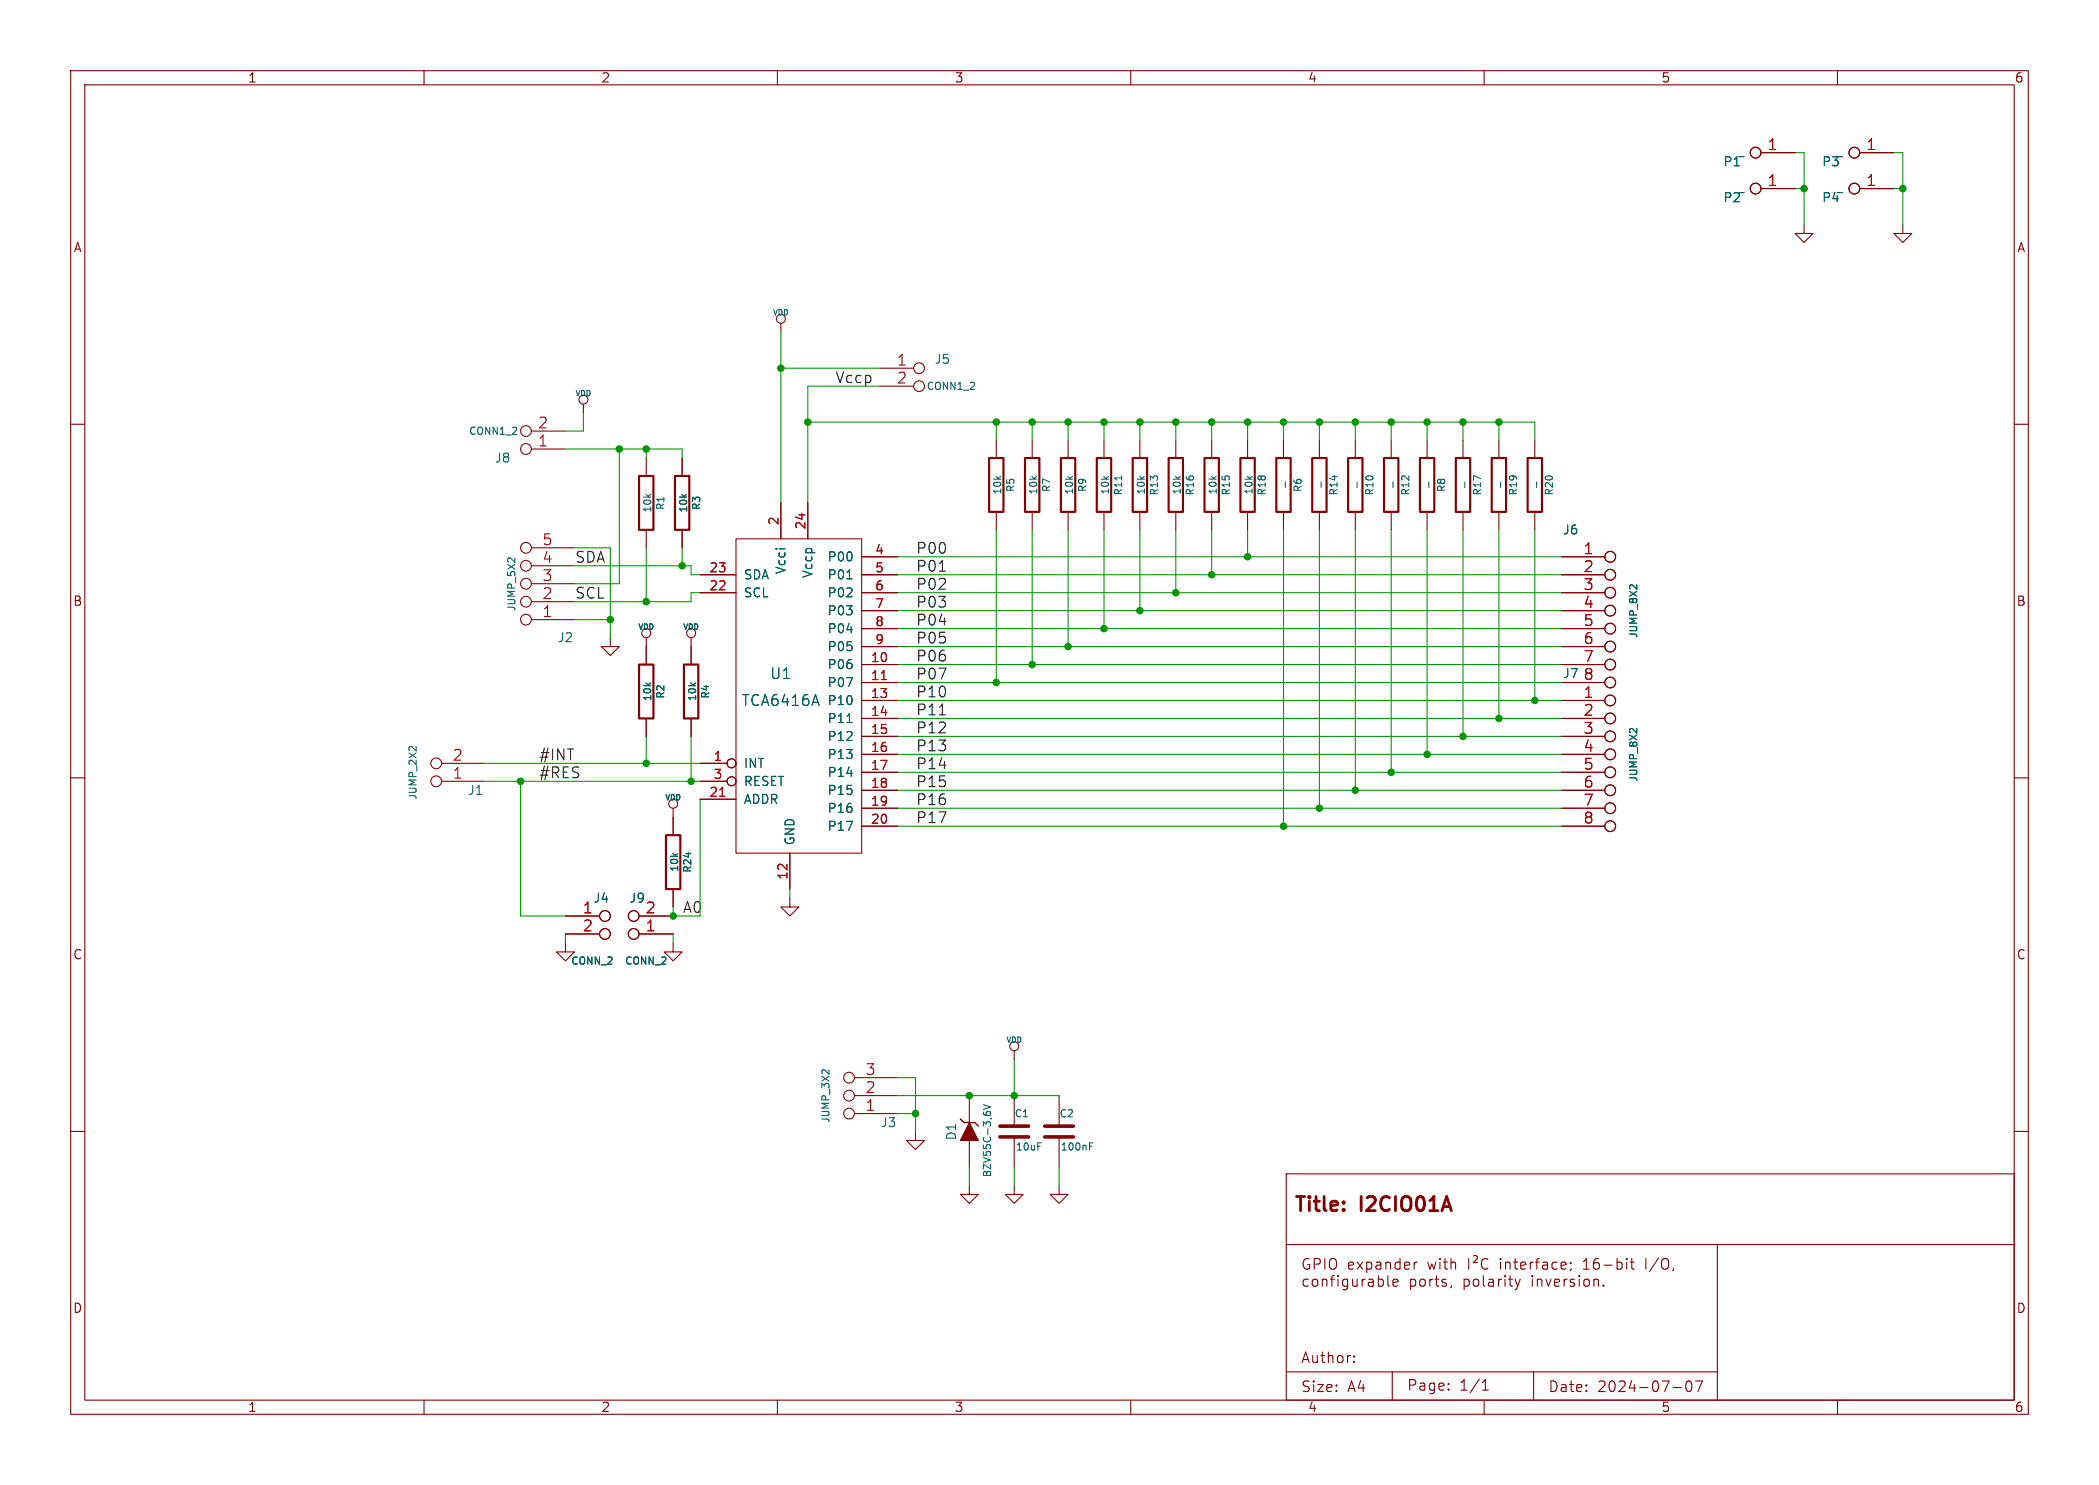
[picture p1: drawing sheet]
<svg xmlns="http://www.w3.org/2000/svg" width="297mm" height="210mm" viewBox="0 0 297 210" stroke-linecap="round" stroke-linejoin="round" font-family="sans-serif">
<g fill="none" stroke="#840000" stroke-width=".15">
<path d="M10 10h277v190h-277zM12 12h273v186h-273zM60 10v2M110 10v2M160 10v2M210 10v2M260 10v2M249.2 26.7h4.8M249.2 21.6h4.8M255.3 31.8v1.2h1.2l-1.2 1.3-1.3-1.3h1.3M263.1 26.7h4.9M263.1 21.6h4.9"/>
<path d="M269.2 31.8v1.2h1.3l-1.3 1.3-1.2-1.3h1.2M10 60h2M82.5 57.2v1.2M110.5 45.7v1.3M124.5 52.1h4.8M124.5 54.6h4.8M285 60h2M75.2 77.5h6.1M75.2 63.5h4.8M75.2 61h4.8M91.4 64.8v2.5M91.4 74.9v2.6"/>
<path d="M96.5 64.8v2.5M96.5 74.9v2.6M104.1 76.2h17.8v44.5h-17.8zM110.5 71.1v5.1M114.3 71.1v5.1M121.9 78.7h5.1M141 62.2v2.6M141 72.4v2.5M146 62.2v2.6M146 72.4v2.5M151.1 62.2v2.6M151.1 72.4v2.5"/>
<path d="M156.2 62.2v2.6M156.2 72.4v2.5M161.3 62.2v2.6M161.3 72.4v2.5M166.4 62.2v2.6M166.4 72.4v2.5M171.4 62.2v2.6M171.4 72.4v2.5M176.5 62.2v2.6M176.5 72.4v2.5M181.6 62.2v2.6M181.6 72.4v2.5"/>
<path d="M186.7 62.2v2.6M186.7 72.4v2.5M191.8 62.2v2.6M191.8 72.4v2.5M196.8 62.2v2.6M196.8 72.4v2.5M201.9 62.2v2.6M201.9 72.4v2.5M207 62.2v2.6M207 72.4v2.5M212.1 62.2v2.6M212.1 72.4v2.5"/>
<path d="M217.2 62.2v2.6M217.2 72.4v2.5M221 78.7h6.1M75.2 87.6h6.1M75.2 85.1h6.1M75.2 82.6h6.1M75.2 80h6.1M86.4 90.2v1.2h1.2l-1.2 1.3-1.3-1.3h1.3M91.4 90.2v3.8M97.8 90.2v3.8M99.1 83.8h5M99.1 81.3h5"/>
<path d="M121.9 94h5.1M121.9 96.5h5.1M121.9 99.1h5.1M121.9 83.8h5.1M121.9 81.3h5.1M121.9 86.4h5.1M121.9 88.9h5.1M121.9 91.4h5.1M221 94h6.1M221 96.5h6.1M221 99.1h6.1M221 83.8h6.1"/>
<path d="M221 81.3h6.1M221 86.4h6.1M221 88.9h6.1M221 91.4h6.1M10 110h2M62.5 110.5h6.1M62.5 108h6.1M91.4 101.6v2.5M95.2 114.3v3.8M97.8 101.6v2.5M99.1 110.5h3.8M99.1 108h3.8"/>
<path d="M99.1 113h5M121.9 101.6h5.1M121.9 104.1h5.1M121.9 106.7h5.1M121.9 109.2h5.1M121.9 111.8h5.1M121.9 114.3h5.1M121.9 116.8h5.1M221 101.6h6.1M221 104.1h6.1M221 106.7h6.1M221 109.2h6.1"/>
<path d="M221 111.8h6.1M221 114.3h6.1M221 116.8h6.1M285 110h2M80 133.4v1.2h1.3l-1.3 1.3-1.3-1.3h1.3M80 129.5h4.8M80 132.1h4.8M90.4 129.5h4.8M90.4 132.1h4.8M95.2 133.4v1.2h1.3l-1.3 1.3-1.2-1.3h1.2M95.2 125.7v2.6M111.8 127v1.3h1.2l-1.2 1.2-1.3-1.2h1.3"/>
<path d="M111.8 120.7v5M10 160h2M120.9 157.5h6.1M120.9 154.9h6.1M120.9 152.4h6.1M137.2 154.9v3.9M143.5 148.6v1.3M143.5 154.9v4.4M149.9 154.9v4.4M285 160h2M129.5 160v1.3h1.3l-1.3 1.3-1.2-1.3h1.2M137.2 167.6v1.3h1.2l-1.2 1.3-1.3-1.3h1.3"/>
<path d="M137.2 161.3v3.8M143.5 167.6v1.3h1.3l-1.3 1.3-1.3-1.3h1.3M143.5 160.8v4.3M149.9 167.6v1.3h1.2l-1.2 1.3-1.3-1.3h1.3M149.9 160.8v4.3M182 166h103v32h-103zM182 176h103M185.2 178.1a.62 .62 0 0 0-.7 0 .62 .62 0 0 0-.1 .7M186.5 178.8a.41 .41 0 0 0 .3-.4 .41 .41 0 0 0-.3-.4h-.5v1.5M187.5 178v1.5M188.1 179v-.5a.5 .5 0 0 1 .5-.5 .5 .5 0 0 1 .5 .5v.5M191.5 178.8v-.2l-.2-.1-.4 .1-.1 .7"/>
<path d="M192 178.5l.8 1M192.8 178.5l-.8 1M193.4 178.6l.4-.1 .3 .3M193.4 178.5v1.5M194.7 178.6l.2-.1 .4 .1 .1 .9M196.1 178.6a.37 .37 0 0 1 .6 .1v.8M196.1 178.5v1M198.1 178.6l-.4-.1-.3 .3M198.1 178v1.5M199.5 178.8l-.1-.2-.2-.1-.4 .1-.1 .7M200.1 178.5v1M200.5 178.5l-.3 .1-.1 .2"/>
<path d="M202 178.5l.3 1M203.2 178.5l-.3 1M203.7 178v.1M203.7 178.5v1M203.7 178l.1 .1h-.1M204.2 178.5h.6M204.5 178v1.3M205.3 178.6a.37 .37 0 0 1 .7 .1v.8M205.3 178v1.5M207.8 178v1.5M208.5 177.6h.3a.3 .3 0 0 1 .2 .5l-.5 .5h.5M210.5 178.1a.6 .6 0 0 0-.7 0 .6 .6 0 0 0-.2 .7 .56 .56 0 0 0 .3 .6 .56 .56 0 0 0 .6-.1"/>
<path d="M212.3 178v.1M212.3 178.5v1M212.3 178l-.1 .1h.1M212.3 178l.1 .1h-.1M213 178.6a.37 .37 0 0 1 .7 .1v.8M213 178.5v1M214.2 178.5h.5M214.4 178v1.3M215.9 178.8l-.1-.2-.1-.1-.5 .1v.7M216.5 178.5v1M217 178.5l-.3 .1-.2 .2M217.2 178.5h.6"/>
<path d="M217.8 178l-.3 .1v.1v1.3M218.3 178.6l.2-.1 .4 .1 .1 .9M220.3 178.6l-.4-.1-.3 .3M221.6 178.8l-.1-.2-.1-.1-.4 .1-.1 .7M222.2 178.6h.1l-.1 .1M222.2 178.6v.1M222.3 179.4l-.1 .3M224 178.4l.5-.4v1.5M225.5 178.8l.2-.2h.5l.1 .2M226.2 178a.59 .59 0 0 0-.7 .6v.6M228.8 178.6l.4-.1 .3 .3M228.8 178v1.5"/>
<path d="M230.2 178v.1M230.2 178.5v1M230.2 178l-.1 .1h.1M230.7 178.5h.5M230.9 178v1.3l.1 .1 .2 .1M232.9 178v1.5M234.7 177.9l-1.3 1.9M235.3 178.1a.5 .5 0 0 1 .5-.1 .5 .5 0 0 1 .3 .5v.5a.5 .5 0 0 1-.5 .5 .5 .5 0 0 1-.5-.5v-.5zM236.8 179.4l-.1 .3M243 176v22M60 198v2M110 198v2"/>
<path d="M160 198v2M182 194h61M190.7 182.1a.41 .41 0 0 1-.7 .2M191.6 192.6h.1l-.1 .1M191.6 192.6h-.1l.1 .1M191.6 191.8v.1M191.6 192.6v.1M191.6 191.8h.1l-.1 .1M191.6 191.8h-.1l.1 .1M197 194v4M199.6 180.9v1.5M199.7 180.9l.5 .1 .1 .2-.1 .6-.2 .1h-.3"/>
<path d="M201.4 180.9a.41 .41 0 0 0-.5 .3v.4a.41 .41 0 0 0 .4 .3 .41 .41 0 0 0 .4-.3M202.3 180.9v1M203.2 181.7l.1 .1 .3 .1M204.7 181.7l-.2 .2-.5-.1M205 196.5v.1M205 195.7v.1M205.4 181.8l-.2 .3M207.2 181l.4-.1 .3 .3v.4l-.2 .2-.1 .1-.4-.1M207.2 180.9v1.5M208.6 181a.41 .41 0 0 1 .6 .2v.4a.41 .41 0 0 1-.3 .3 .41 .41 0 0 1-.4-.3v-.4zM209.7 196.6h.9M209.7 195.5l.5-.4v1.5"/>
<path d="M209.9 180.4v1.3l.2 .2M210 198v2M210.7 181l.1-.1 .4 .1 .1 .9M211.3 181.3h-.5a.29 .29 0 0 0-.2 .3 .29 .29 0 0 0 .2 .3l.5-.1M214.7 181.9l-.1 .4-.2 .1M217 194v4M221.6 180.9h.1M222.7 181l-.3-.1-.2 .2v.2l.5 .2 .1 .1-.1 .2-.1 .1-.4-.1M223.5 180.4v.1M223.5 180.9v1M223.5 180.4l-.1 .1h.1M224.1 181.6a.41 .41 0 0 0 .4 .3 .41 .41 0 0 0 .4-.3"/>
<path d="M225.5 180.9v1M226.2 181.1v.8M226.9 181.8h.1l-.1 .1M226.9 181.8h-.1l.1 .1M226.9 181.8v.1M236.7 196.2h1.2M238.7 195.4a.36 .36 0 0 1 .6 .2 .77 .77 0 0 1-.4 1.2 1 1 0 0 1-.2-1.4zM239.9 195.3h1l-.7 1.5M260 198v2M261 198h.1"/>
<circle cx="248.4" cy="21.6" r=".76"/>
<circle cx="248.4" cy="26.7" r=".76"/>
<circle cx="262.4" cy="26.7" r=".76"/>
<circle cx="262.4" cy="21.6" r=".76"/>
<circle cx="82.5" cy="56.5" r=".63"/>
<circle cx="110.5" cy="45.1" r=".63"/>
<circle cx="130" cy="54.6" r=".76"/>
<circle cx="130" cy="52.1" r=".76"/>
<circle cx="74.4" cy="63.5" r=".76"/>
<circle cx="74.4" cy="61" r=".76"/>
<circle cx="74.4" cy="77.5" r=".76"/>
<circle cx="227.8" cy="78.7" r=".76"/>
<circle cx="74.4" cy="85.1" r=".76"/>
<circle cx="74.4" cy="82.5" r=".76"/>
<circle cx="74.4" cy="80" r=".76"/>
<circle cx="74.4" cy="87.6" r=".76"/>
<circle cx="91.4" cy="89.5" r=".63"/>
<circle cx="97.8" cy="89.5" r=".63"/>
<circle cx="227.8" cy="96.5" r=".76"/>
<circle cx="227.8" cy="81.3" r=".76"/>
<circle cx="227.8" cy="86.4" r=".76"/>
<circle cx="227.8" cy="83.8" r=".76"/>
<circle cx="227.8" cy="88.9" r=".76"/>
<circle cx="227.8" cy="91.4" r=".76"/>
<circle cx="227.8" cy="94" r=".76"/>
<circle cx="227.8" cy="99.1" r=".76"/>
<circle cx="61.7" cy="107.9" r=".76"/>
<circle cx="61.7" cy="110.5" r=".76"/>
<circle cx="95.2" cy="113.7" r=".63"/>
<circle cx="103.5" cy="107.9" r=".63"/>
<circle cx="103.5" cy="110.5" r=".63"/>
<circle cx="227.8" cy="101.6" r=".76"/>
<circle cx="227.8" cy="104.1" r=".76"/>
<circle cx="227.8" cy="111.8" r=".76"/>
<circle cx="227.8" cy="106.7" r=".76"/>
<circle cx="227.8" cy="109.2" r=".76"/>
<circle cx="227.8" cy="114.3" r=".76"/>
<circle cx="227.8" cy="116.8" r=".76"/>
<circle cx="85.6" cy="132.1" r=".76"/>
<circle cx="85.6" cy="129.5" r=".76"/>
<circle cx="89.7" cy="132.1" r=".76"/>
<circle cx="89.7" cy="129.5" r=".76"/>
<circle cx="120.1" cy="152.4" r=".76"/>
<circle cx="120.1" cy="157.5" r=".76"/>
<circle cx="120.1" cy="154.9" r=".76"/>
<circle cx="143.5" cy="148" r=".63"/>
</g>
<g fill="none" stroke="#006464" stroke-width=".15">
<path d="M71.9 78.9h.4M72.9 78.9v.6M158.7 67.3v.6M181.9 68.2v.7M186.9 68.2v.7M192 68.2v.7M197.1 68.2v.7M202.2 68.2v.7M207.3 68.2v.7M212.3 68.2v.7M217.4 68.2v.7M119.8 81.9h.8"/>
<path d="M230.7 82.8h.3M231.6 82.7v.6M58 105.6h.3M58.9 105.6v.6M119.8 102.2h.8M230.7 103.1h.3M231.6 103v.7M116.4 151.3h.3M117.3 151.3v.6M139.1 157.3v.2M139.1 156.2l1.1 .3-1.1 .4M139.5 157.6l.1-.3 .1-.1h.4l.1 .4"/>
<path d="M146.8 161.6h.5M154.2 161.6h.4M154.2 162.1h.3"/>
</g>
<g fill="none" stroke="#840000" stroke-width=".3">
<path d="M90.4 67.3h2.1v7.6h-2.1zM95.5 67.3h2v7.6h-2zM140 64.8h2v7.6h-2zM145 64.8h2.1v7.6h-2.1zM150.1 64.8h2v7.6h-2zM155.2 64.8h2v7.6h-2zM160.3 64.8h2v7.6h-2zM165.4 64.8h2v7.6h-2zM170.4 64.8h2.1v7.6h-2.1zM175.5 64.8h2v7.6h-2zM180.6 64.8h2v7.6h-2zM185.7 64.8h2v7.6h-2z"/>
<path d="M190.8 64.8h2v7.6h-2zM195.8 64.8h2.1v7.6h-2.1zM200.9 64.8h2v7.6h-2zM206 64.8h2v7.6h-2zM211.1 64.8h2v7.6h-2zM216.2 64.8h2v7.6h-2zM90.4 94h2.1v7.6h-2.1zM96.8 94h2v7.6h-2zM94.2 118.1h2.1v7.6h-2.1z"/>
</g>
<path d="M124.7 96.1h.7M101.8 112.6h.8" fill="none" stroke="#a90000" stroke-width=".15"/>
<path d="M141.5 159.3h4M147.8 159.3h4.1M141.5 160.8h4M147.8 160.8h4.1" fill="none" stroke="#840000" stroke-width=".51"/>
<path d="M137.2 158.8l1.2 2.5h-2.5z" fill="#840000" stroke="#840000" stroke-width=".15"/>
<path d="M135.9 158.2l.5 .6h1.5l.5 .5" fill="none" stroke="#840000" stroke-width=".2"/>
<path d="M132.9 80.8h.9M132.9 101.1h.9" fill="none" stroke="#0f0f0f" stroke-width=".15"/>
<g fill="none" stroke="#009600" stroke-width=".15">
<path d="M254 21.6h1.3v10.2M254 26.7h1.3M268 21.6h1.2v10.2M268 26.7h1.2M82.5 58.4v2.6h-2.5M110.5 47v24.1M110.5 52.1h14M114.3 59.7h102.9v2.5M124.5 54.6h-10.2v16.5M141 59.7v2.5M146 59.7v2.5M151.1 59.7v2.5"/>
<path d="M156.2 59.7v2.5M161.3 59.7v2.5M166.4 59.7v2.5M171.4 59.7v2.5M176.5 59.7v2.5M181.6 59.7v2.5M186.7 59.7v2.5M191.8 59.7v2.5M196.8 59.7v2.5M201.9 59.7v2.5M207 59.7v2.5M212.1 59.7v2.5"/>
<path d="M80 63.5h16.5v1.3M81.3 77.5h5.1v12.7M87.6 63.5v19.1h-6.3M91.4 63.5v1.3M91.4 77.5v7.6M96.5 77.5v2.5M127 78.7h94M141 74.9v21.6M146 74.9v19.1M151.1 74.9v16.5M156.2 74.9v14M161.3 74.9v11.5"/>
<path d="M166.4 74.9v8.9M171.4 74.9v6.4M176.5 74.9v3.8M181.6 74.9v41.9M186.7 74.9v39.4M191.8 74.9v36.9M196.8 74.9v34.3M201.9 74.9v31.8M207 74.9v29.2M212.1 74.9v26.7M217.2 74.9v24.2M81.3 80h16.5v1.3h1.3"/>
<path d="M81.3 87.6h5.1M99.1 83.8h-1.3v1.3h-16.5M127 81.3h94M127 91.4h94M127 83.8h94M127 94h94M127 86.4h94M127 88.9h94M127 99.1h94M127 96.5h94M68.6 108h30.5M68.6 110.5h30.5"/>
<path d="M73.7 110.5v19h6.3M91.4 104.1v3.9M97.8 104.1v6.4M99.1 113v16.5h-3.9v-1.2M127 114.3h94M127 101.6h94M127 116.8h94M127 106.7h94M127 111.8h94M127 104.1h94M127 109.2h94M80 132.1v1.3"/>
<path d="M95.2 132.1v1.3M111.8 125.7v1.3M127 154.9h22.9M127 152.4h2.5v7.6M127 157.5h2.5M143.5 149.9v5M137.2 165.1v2.5M143.5 165.1v2.5M149.9 165.1v2.5"/>
</g>
<g fill="#009600" stroke="#009600" stroke-width=".15">
<circle cx="166.4" cy="83.8" r=".46"/>
<circle cx="161.3" cy="86.4" r=".46"/>
<circle cx="156.2" cy="88.9" r=".46"/>
<circle cx="161.3" cy="59.7" r=".46"/>
<circle cx="97.8" cy="110.5" r=".46"/>
<circle cx="95.2" cy="129.5" r=".46"/>
<circle cx="91.4" cy="108" r=".46"/>
<circle cx="73.7" cy="110.5" r=".46"/>
<circle cx="176.5" cy="59.7" r=".46"/>
<circle cx="166.4" cy="59.7" r=".46"/>
<circle cx="181.6" cy="59.7" r=".46"/>
<circle cx="171.4" cy="59.7" r=".46"/>
<circle cx="171.4" cy="81.3" r=".46"/>
<circle cx="196.8" cy="59.7" r=".46"/>
<circle cx="207" cy="59.7" r=".46"/>
<circle cx="201.9" cy="59.7" r=".46"/>
<circle cx="212.1" cy="59.7" r=".46"/>
<circle cx="186.7" cy="59.7" r=".46"/>
<circle cx="191.8" cy="59.7" r=".46"/>
<circle cx="255.3" cy="26.7" r=".46"/>
<circle cx="269.2" cy="26.7" r=".46"/>
<circle cx="176.5" cy="78.7" r=".46"/>
<circle cx="191.8" cy="111.8" r=".46"/>
<circle cx="186.7" cy="114.3" r=".46"/>
<circle cx="181.6" cy="116.8" r=".46"/>
<circle cx="201.9" cy="106.7" r=".46"/>
<circle cx="196.8" cy="109.2" r=".46"/>
<circle cx="207" cy="104.1" r=".46"/>
<circle cx="217.2" cy="99.1" r=".46"/>
<circle cx="212.1" cy="101.6" r=".46"/>
<circle cx="91.4" cy="63.5" r=".46"/>
<circle cx="87.6" cy="63.5" r=".46"/>
<circle cx="86.4" cy="87.6" r=".46"/>
<circle cx="91.4" cy="85.1" r=".46"/>
<circle cx="96.5" cy="80" r=".46"/>
<circle cx="151.1" cy="91.4" r=".46"/>
<circle cx="141" cy="96.5" r=".46"/>
<circle cx="146" cy="94" r=".46"/>
<circle cx="129.5" cy="157.5" r=".46"/>
<circle cx="143.5" cy="154.9" r=".46"/>
<circle cx="137.2" cy="154.9" r=".46"/>
<circle cx="146" cy="59.7" r=".46"/>
<circle cx="141" cy="59.7" r=".46"/>
<circle cx="151.1" cy="59.7" r=".46"/>
<circle cx="156.2" cy="59.7" r=".46"/>
<circle cx="110.5" cy="52.1" r=".46"/>
<circle cx="114.3" cy="59.7" r=".46"/>
</g>
<g font-size="2.8" fill="#840000">
<text x="183" y="171.9">Title:</text>
<text x="192.7" y="171.9">I2CIO01A</text>
</g>
<g font-size="2.1" fill="#a90000">
<text x="250" y="21.3">1</text>
<text x="264" y="21.3">1</text>
<text x="250" y="26.4">1</text>
<text x="264" y="26.4">1</text>
<text x="126.8" y="51.8">1</text>
<text x="126.8" y="54.4">2</text>
<text x="76" y="63.2">1</text>
<text x="76" y="60.7">2</text>
<text x="76.7" y="77.2">5</text>
<text x="76.7" y="82.3">3</text>
<text x="76.7" y="79.8">4</text>
<text x="224" y="78.5">1</text>
<text x="224" y="81">2</text>
<text x="224" y="83.6">3</text>
<text x="76.7" y="87.4">1</text>
<text x="76.7" y="84.8">2</text>
<text x="224" y="86.1">4</text>
<text x="224" y="88.6">5</text>
<text x="224" y="91.2">6</text>
<text x="224" y="93.7">7</text>
<text x="224" y="98.8">1</text>
<text x="224" y="101.3">2</text>
<text x="224" y="96.3">8</text>
<text x="64" y="107.7">2</text>
<text x="224" y="103.9">3</text>
<text x="224" y="106.4">4</text>
<text x="64" y="110.2">1</text>
<text x="224" y="109">5</text>
<text x="224" y="111.5">6</text>
<text x="224" y="114">7</text>
<text x="224" y="116.6">8</text>
<text x="82.4" y="129.3">1</text>
<text x="82.4" y="131.8">2</text>
<text x="91.3" y="131.8">1</text>
<text x="91.3" y="129.3">2</text>
<text x="122.4" y="154.7">2</text>
<text x="122.4" y="152.1">3</text>
<text x="122.4" y="157.2">1</text>
</g>
<g font-size="2.1" fill="#0f0f0f">
<text x="118.1" y="54.3">Vccp</text>
<text x="81.3" y="79.7">SDA</text>
<text x="129.5" y="81">P01</text>
<text x="129.5" y="83.5">P02</text>
<text x="129.5" y="78.4">P00</text>
<text x="81.3" y="84.8">SCL</text>
<text x="129.5" y="88.6">P04</text>
<text x="129.5" y="86">P03</text>
<text x="129.5" y="91.1">P05</text>
<text x="129.5" y="93.7">P06</text>
<text x="129.5" y="101.3">P11</text>
<text x="129.5" y="98.7">P10</text>
<text x="129.5" y="96.2">P07</text>
<text x="76.2" y="107.6">#INT</text>
<text x="129.5" y="103.8">P12</text>
<text x="129.5" y="106.4">P13</text>
<text x="76.2" y="110.2">#RES</text>
<text x="129.5" y="114">P16</text>
<text x="129.5" y="111.4">P15</text>
<text x="129.5" y="108.9">P14</text>
<text x="129.5" y="116.5">P17</text>
<text x="96.5" y="129.2">A0</text>
</g>
<g font-size="2.1" fill="#006464">
<text x="104.9" y="100.1">TCA6416A</text>
<text x="108.9" y="96.2">U1</text>
</g>
<g font-size="2.1" fill="#840000">
<text x="184" y="181">GPIO expander</text>
<text x="202" y="181">with</text>
<text x="212.5" y="181">interface;</text>
<text x="224.4" y="181">16-bit</text>
<text x="184" y="193">Author:</text>
<text x="184" y="197.1">Size:</text>
<text x="190.7" y="197.1">A4</text>
<text x="199" y="196.9">Page:</text>
<text x="206.5" y="196.9">1/1</text>
<text x="219" y="197.1">Date:</text>
<text x="226" y="197.1">2024-07-07</text>
</g>
<g font-size="1.8" fill="#840000">
<text x="35" y="11.9">1</text>
<text x="85" y="11.9">2</text>
<text x="135" y="11.9">3</text>
<text x="185" y="11.9">4</text>
<text x="235" y="11.9">5</text>
<text x="285" y="11.9">6</text>
<text x="10.3" y="35.9">A</text>
<text x="285.3" y="35.9">A</text>
<text x="10.3" y="85.9">B</text>
<text x="285.3" y="85.9">B</text>
<text x="10.3" y="135.9">C</text>
<text x="285.3" y="135.9">C</text>
<text x="10.3" y="185.9">D</text>
<text x="285.3" y="185.9">D</text>
<text x="35" y="199.9">1</text>
<text x="85" y="199.9">2</text>
<text x="135" y="199.9">3</text>
<text x="185" y="199.9">4</text>
<text x="235" y="199.9">5</text>
<text x="285" y="199.9">6</text>
</g>
<g font-size="1.8" fill="#006464">
<text x="243.8" y="23.7">P1</text>
<text x="257.7" y="23.7">P3</text>
<text x="243.8" y="28.8">P2</text>
<text x="257.7" y="28.8">P4</text>
<text x="132.2" y="51.7">J5</text>
<text x="69.9" y="65.6">J8</text>
<text x="221.1" y="75.8">J6</text>
<text x="105.2" y="82.1">SDA</text>
<text x="111.4" y="81.3" transform="rotate(-90 111.4 81.3)">Vcci</text>
<text x="115.2" y="81.8" transform="rotate(-90 115.2 81.8)">Vccp</text>
<text x="117" y="79.6">P00</text>
<text x="117" y="82.1">P01</text>
<text x="105.2" y="84.7">SCL</text>
<text x="117" y="84.7">P02</text>
<text x="117" y="87.2">P03</text>
<text x="117" y="89.8">P04</text>
<text x="78.8" y="91">J2</text>
<text x="117" y="94.8">P06</text>
<text x="117" y="92.3">P05</text>
<text x="117" y="97.4">P07</text>
<text x="117" y="99.9">P10</text>
<text x="221.1" y="96.1">J7</text>
<text x="117" y="102.5">P11</text>
<text x="117" y="105">P12</text>
<text x="117" y="107.5">P13</text>
<text x="66.1" y="112.6">J1</text>
<text x="105.2" y="108.8">INT</text>
<text x="105.2" y="113.9">ADDR</text>
<text x="105.2" y="111.4">RESET</text>
<text x="117" y="110.1">P14</text>
<text x="117" y="112.6">P15</text>
<text x="112.6" y="119.6" transform="rotate(-90 112.6 119.6)">GND</text>
<text x="117" y="115.2">P16</text>
<text x="117" y="117.7">P17</text>
<text x="83.9" y="127.9">J4</text>
<text x="89" y="127.9">J9</text>
<text x="124.5" y="159.6">J3</text>
<text x="135.5" y="161.4" transform="rotate(-90 135.5 161.4)">D1</text>
</g>
<g font-size="1.8" fill="#a90000">
<text x="110.2" y="74.4" transform="rotate(-90 110.2 74.4)">2</text>
<text x="114" y="75" transform="rotate(-90 114 75)">24</text>
<text x="100.3" y="83.6">22</text>
<text x="100.3" y="81">23</text>
<text x="123.8" y="78.5">4</text>
<text x="123.8" y="81">5</text>
<text x="123.8" y="83.6">6</text>
<text x="123.8" y="86.1">7</text>
<text x="123.8" y="88.6">8</text>
<text x="123.1" y="93.7">10</text>
<text x="123.8" y="91.2">9</text>
<text x="123.1" y="96.3">11</text>
<text x="123.1" y="98.8">13</text>
<text x="123.1" y="101.3">14</text>
<text x="100.9" y="107.7">1</text>
<text x="123.1" y="103.9">15</text>
<text x="123.1" y="106.4">16</text>
<text x="100.3" y="112.8">21</text>
<text x="100.9" y="110.2">3</text>
<text x="123.1" y="109">17</text>
<text x="123.1" y="111.5">18</text>
<text x="123.1" y="114">19</text>
<text x="123.1" y="116.6">20</text>
<text x="111.5" y="124.5" transform="rotate(-90 111.5 124.5)">12</text>
</g>
<g font-size="1.4" fill="#006464">
<text x="245.9" y="22.3">_</text>
<text x="259.8" y="22.3">_</text>
<text x="245.9" y="27.4">_</text>
<text x="259.8" y="27.4">_</text>
<text x="131" y="55.3">CONN1_2</text>
<text x="66.3" y="61.7">CONN1_2</text>
<text x="141.9" y="70.1" transform="rotate(-90 141.9 70.1)">10k</text>
<text x="143.7" y="69.7" transform="rotate(-90 143.7 69.7)">R5</text>
<text x="147" y="70.1" transform="rotate(-90 147 70.1)">10k</text>
<text x="148.8" y="69.7" transform="rotate(-90 148.8 69.7)">R7</text>
<text x="152" y="70.1" transform="rotate(-90 152 70.1)">10k</text>
<text x="153.9" y="69.7" transform="rotate(-90 153.9 69.7)">R9</text>
<text x="157.1" y="70.1" transform="rotate(-90 157.1 70.1)">10k</text>
<text x="159" y="70.2" transform="rotate(-90 159 70.2)">R11</text>
<text x="162.2" y="70.1" transform="rotate(-90 162.2 70.1)">10k</text>
<text x="164.1" y="70.2" transform="rotate(-90 164.1 70.2)">R13</text>
<text x="167.3" y="70.1" transform="rotate(-90 167.3 70.1)">10k</text>
<text x="169.1" y="70.2" transform="rotate(-90 169.1 70.2)">R16</text>
<text x="172.4" y="70.1" transform="rotate(-90 172.4 70.1)">10k</text>
<text x="174.2" y="70.2" transform="rotate(-90 174.2 70.2)">R15</text>
<text x="177.4" y="70.1" transform="rotate(-90 177.4 70.1)">10k</text>
<text x="179.3" y="70.2" transform="rotate(-90 179.3 70.2)">R18</text>
<text x="184.4" y="69.7" transform="rotate(-90 184.4 69.7)">R6</text>
<text x="189.5" y="70.2" transform="rotate(-90 189.5 70.2)">R14</text>
<text x="194.5" y="70.2" transform="rotate(-90 194.5 70.2)">R10</text>
<text x="199.6" y="70.2" transform="rotate(-90 199.6 70.2)">R12</text>
<text x="204.7" y="69.7" transform="rotate(-90 204.7 69.7)">R8</text>
<text x="209.8" y="70.2" transform="rotate(-90 209.8 70.2)">R17</text>
<text x="214.9" y="70.2" transform="rotate(-90 214.9 70.2)">R19</text>
<text x="219.9" y="70.2" transform="rotate(-90 219.9 70.2)">R20</text>
<text x="92.4" y="72.6" transform="rotate(-90 92.4 72.6)">10k</text>
<text x="94.2" y="72.2" transform="rotate(-90 94.2 72.2)">R1</text>
<text x="97.4" y="72.6" transform="rotate(-90 97.4 72.6)">10k</text>
<text x="99.3" y="72.2" transform="rotate(-90 99.3 72.2)">R3</text>
<text x="73.1" y="86.5" transform="rotate(-90 73.1 86.5)">JUMP_5X2</text>
<text x="231.9" y="90.3" transform="rotate(-90 231.9 90.3)">JUMP_8X2</text>
<text x="92.4" y="99.3" transform="rotate(-90 92.4 99.3)">10k</text>
<text x="94.2" y="98.9" transform="rotate(-90 94.2 98.9)">R2</text>
<text x="98.7" y="99.3" transform="rotate(-90 98.7 99.3)">10k</text>
<text x="100.6" y="98.9" transform="rotate(-90 100.6 98.9)">R4</text>
<text x="59.2" y="113.2" transform="rotate(-90 59.2 113.2)">JUMP_2X2</text>
<text x="231.9" y="110.7" transform="rotate(-90 231.9 110.7)">JUMP_8X2</text>
<text x="96.2" y="123.4" transform="rotate(-90 96.2 123.4)">10k</text>
<text x="98" y="123.5" transform="rotate(-90 98 123.5)">R24</text>
<text x="80.7" y="136.6">CONN_2</text>
<text x="88.3" y="136.6">CONN_2</text>
<text x="117.6" y="158.9" transform="rotate(-90 117.6 158.9)">JUMP_3X2</text>
<text x="143.5" y="158.2">C1</text>
<text x="149.8" y="158.2">C2</text>
<text x="140.4" y="166.6" transform="rotate(-90 140.4 166.6)">BZV55C-3,6V</text>
<text x="143.6" y="162.9">10uF</text>
<text x="150" y="162.9">100nF</text>
</g>
<g font-size="1.1" fill="#006464">
<text x="109.2" y="44.8">VDD</text>
<text x="81.3" y="56.2">VDD</text>
<text x="90.2" y="89.3">VDD</text>
<text x="96.5" y="89.3">VDD</text>
<text x="94" y="113.4">VDD</text>
<text x="142.3" y="147.7">VDD</text>
</g>
</svg>
